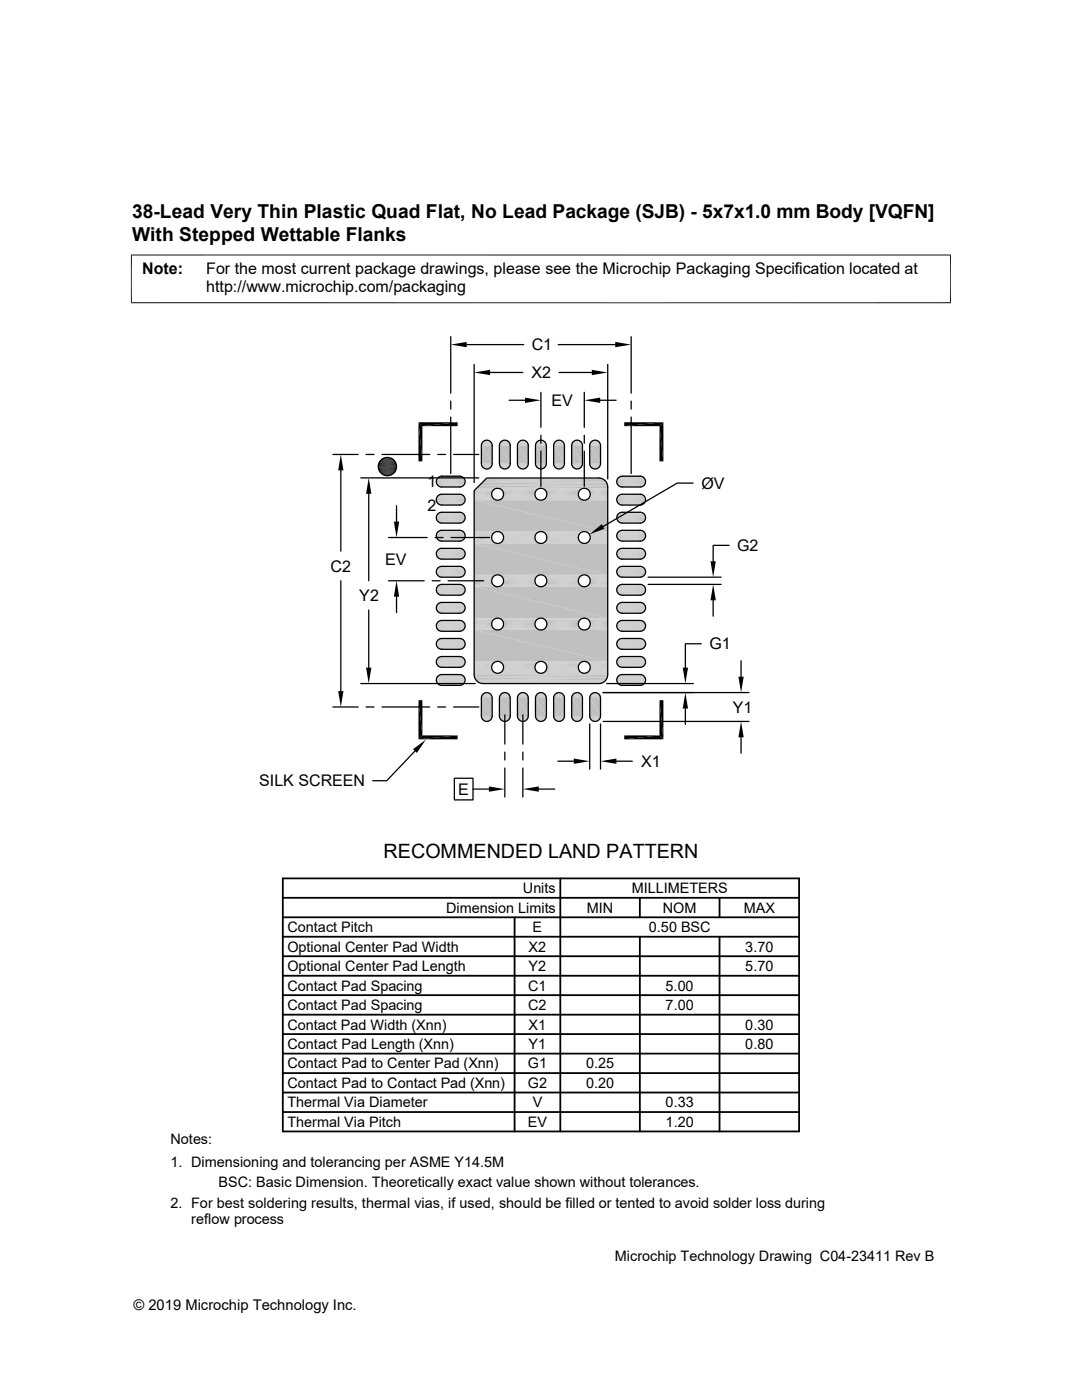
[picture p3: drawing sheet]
<svg xmlns="http://www.w3.org/2000/svg" width="216mm" height="279mm" viewBox="0 0 216 279" stroke-linecap="round" stroke-linejoin="round" font-family="sans-serif">
<g fill="#c0c0c0">
<path d="M118.4 87.9h.6z"/>
<path d="M118.6 87.8l.4 .1z"/>
<path d="M114.9 87.9h.5z"/>
<path d="M115 87.8l.4 .1z"/>
<path d="M111.3 87.9h.5z"/>
<path d="M111.4 87.8l.4 .1z"/>
<path d="M107.7 87.9h.5z"/>
<path d="M107.8 87.8l.4 .1z"/>
<path d="M104 87.9h.6z"/>
<path d="M104.2 87.8l.4 .1z"/>
<path d="M100.4 87.9h.6z"/>
<path d="M100.6 87.8l.4 .1z"/>
<path d="M96.8 87.9h.6z"/>
<path d="M97 87.8l.4 .1z"/>
<path d="M118.3 87.9h.9z"/>
<path d="M118.4 87.9h.8z"/>
<path d="M114.7 87.9h.9z"/>
<path d="M114.9 87.9h.7z"/>
<path d="M111.1 87.9h.9z"/>
<path d="M111.3 87.9h.7z"/>
<path d="M107.5 87.9h.9z"/>
<path d="M107.7 87.9h.7z"/>
<path d="M103.9 87.9h.9z"/>
<path d="M104 87.9h.8z"/>
<path d="M100.2 87.9h1z"/>
<path d="M100.4 87.9h.8z"/>
<path d="M96.6 87.9h1z"/>
<path d="M96.8 87.9h.8z"/>
<path d="M118.1 88.1l.2-.2 1.1 .2z"/>
<path d="M118.3 87.9l1.1 .2z"/>
<path d="M114.5 88.1l.2-.2 1.1 .2z"/>
<path d="M114.7 87.9l1.1 .2z"/>
<path d="M110.9 88.1l.2-.2 1.1 .2z"/>
<path d="M111.1 87.9l1.1 .2z"/>
<path d="M107.3 88.1l.2-.2 1.1 .2z"/>
<path d="M107.5 87.9l1.1 .2z"/>
<path d="M103.7 88.1l.2-.2 1.1 .2z"/>
<path d="M103.9 87.9l1.1 .2z"/>
<path d="M100.1 88.1l.1-.2 1.2 .2z"/>
<path d="M100.2 87.9l1.2 .2z"/>
<path d="M96.5 88.1l.1-.2 1.2 .2z"/>
<path d="M96.6 87.9l1.2 .2z"/>
<path d="M117.9 88.2l.2-.1 1.4 .1z"/>
<path d="M118.1 88.1h1.3l.1 .1z"/>
<path d="M114.3 88.2l.2-.1 1.5 .1z"/>
<path d="M114.5 88.1h1.3l.2 .1z"/>
<path d="M110.7 88.2l.2-.1 1.4 .1z"/>
<path d="M110.9 88.1h1.3l.1 .1z"/>
<path d="M107.1 88.2l.2-.1 1.4 .1z"/>
<path d="M107.3 88.1h1.3l.1 .1z"/>
<path d="M103.5 88.2l.2-.1 1.4 .1z"/>
<path d="M103.7 88.1h1.3l.1 .1z"/>
<path d="M99.9 88.2l.2-.1 1.4 .1z"/>
<path d="M100.1 88.1h1.3l.1 .1z"/>
<path d="M96.3 88.2l.2-.1 1.4 .1z"/>
<path d="M96.5 88.1h1.3l.1 .1z"/>
<path d="M117.9 88.2l1.8 .1h-1.9z"/>
<path d="M117.9 88.2h1.6l.2 .1z"/>
<path d="M114.3 88.2l1.8 .1h-1.9z"/>
<path d="M114.3 88.2h1.7l.1 .1z"/>
<path d="M110.7 88.2l1.8 .1h-1.9z"/>
<path d="M110.7 88.2h1.6l.2 .1z"/>
<path d="M107.1 88.2l1.8 .1h-1.9z"/>
<path d="M107.1 88.2h1.6l.2 .1z"/>
<path d="M103.5 88.2l1.8 .1h-1.9z"/>
<path d="M103.5 88.2h1.6l.2 .1z"/>
<path d="M99.9 88.2l1.8 .1h-1.9z"/>
<path d="M99.9 88.2h1.6l.2 .1z"/>
<path d="M96.3 88.2l1.7 .1h-1.8z"/>
<path d="M96.3 88.2h1.6l.1 .1z"/>
</g>
<path d="M117.7 88.4h2.1" fill="none" stroke="#c0c0c0" stroke-width=".2"/>
<path d="M117.8 88.3h1.9l.1 .2z" fill="#c0c0c0"/>
<path d="M114.1 88.4h2" fill="none" stroke="#c0c0c0" stroke-width=".2"/>
<path d="M114.2 88.3h1.9v.2z" fill="#c0c0c0"/>
<path d="M110.5 88.4h2" fill="none" stroke="#c0c0c0" stroke-width=".2"/>
<path d="M110.6 88.3h1.9v.2z" fill="#c0c0c0"/>
<path d="M106.9 88.4h2" fill="none" stroke="#c0c0c0" stroke-width=".2"/>
<path d="M107 88.3h1.9v.2z" fill="#c0c0c0"/>
<path d="M103.3 88.4h2" fill="none" stroke="#c0c0c0" stroke-width=".2"/>
<path d="M103.4 88.3h1.9v.2z" fill="#c0c0c0"/>
<path d="M99.7 88.4h2" fill="none" stroke="#c0c0c0" stroke-width=".2"/>
<path d="M99.8 88.3h1.9v.2z" fill="#c0c0c0"/>
<path d="M96.1 88.4h2" fill="none" stroke="#c0c0c0" stroke-width=".2"/>
<path d="M96.2 88.3h1.8l.1 .2z" fill="#c0c0c0"/>
<path d="M96.1 88.6h2.1M99.7 88.6h2.1M103.3 88.6h2.1M106.9 88.6h2.1M110.5 88.6h2.1M114.1 88.6h2.1M117.7 88.6h2.1" fill="none" stroke="#c0c0c0" stroke-width=".2"/>
<path d="M96.1 88.8h2.1M99.7 88.8h2.1M103.3 88.8h2.1M106.8 88.8h2.2M110.5 88.8h2.1M114.1 88.8h2.1M117.7 88.8h2.1" fill="none" stroke="#c0c0c0" stroke-width=".21"/>
<g fill="#c0c0c0">
<path d="M117.7 88.9l2.1 3.6h-2.1z"/>
<path d="M117.7 88.9h2.1v3.6z"/>
<path d="M114.1 88.9l2.1 3.6h-2.1z"/>
<path d="M114.1 88.9h2.1v3.6z"/>
<path d="M110.5 88.9l2.1 3.6h-2.1z"/>
<path d="M110.5 88.9h2.1v3.6z"/>
<path d="M106.8 88.9l2.2 3.6h-2.2z"/>
<path d="M106.8 88.9h2.2v3.6z"/>
<path d="M103.3 88.9l2.1 3.6h-2.1z"/>
<path d="M103.3 88.9h2.1v3.6z"/>
<path d="M99.7 88.9l2.1 3.6h-2.1z"/>
<path d="M99.7 88.9h2.1v3.6z"/>
<path d="M96.1 88.9l2.1 3.6h-2.1z"/>
<path d="M96.1 88.9h2.1v3.6z"/>
</g>
<g fill="none" stroke="#c0c0c0" stroke-width=".2">
<path d="M96.1 92.6h2.1M96.1 92.8h2.1M99.7 92.6h2.1M99.7 92.8h2.1M103.3 92.6h2.1M103.3 92.8h2.1M106.8 92.6h2.2M106.9 92.8h2.1M110.5 92.6h2.1M110.5 92.8h2.1M114.1 92.6h2.1M114.1 92.8h2.1"/>
<path d="M117.7 92.6h2.1M117.7 92.8h2.1"/>
</g>
<path d="M117.7 92.9l2 .2h-1.9z" fill="#c0c0c0"/>
<path d="M117.7 93h2.1" fill="none" stroke="#c0c0c0" stroke-width=".2"/>
<path d="M114.1 92.9l2 .2h-1.9z" fill="#c0c0c0"/>
<path d="M114.1 93h2" fill="none" stroke="#c0c0c0" stroke-width=".2"/>
<path d="M110.5 92.9l2 .2h-1.9z" fill="#c0c0c0"/>
<path d="M110.5 93h2" fill="none" stroke="#c0c0c0" stroke-width=".2"/>
<path d="M106.9 92.9l2 .2h-1.9z" fill="#c0c0c0"/>
<path d="M106.9 93h2" fill="none" stroke="#c0c0c0" stroke-width=".2"/>
<path d="M103.3 92.9l2 .2h-1.9z" fill="#c0c0c0"/>
<path d="M103.3 93h2" fill="none" stroke="#c0c0c0" stroke-width=".2"/>
<path d="M99.7 92.9l2 .2h-1.9z" fill="#c0c0c0"/>
<path d="M99.7 93h2" fill="none" stroke="#c0c0c0" stroke-width=".2"/>
<path d="M96.1 92.9l1.9 .2h-1.8z" fill="#c0c0c0"/>
<path d="M96.1 93h2" fill="none" stroke="#c0c0c0" stroke-width=".2"/>
<g fill="#c0c0c0">
<path d="M117.8 93.1l1.7 .1h-1.6z"/>
<path d="M117.8 93.1h1.9l-.2 .1z"/>
<path d="M114.2 93.1l1.8 .1h-1.7z"/>
<path d="M114.2 93.1h1.9l-.1 .1z"/>
<path d="M110.6 93.1l1.7 .1h-1.6z"/>
<path d="M110.6 93.1h1.9l-.2 .1z"/>
<path d="M107 93.1l1.7 .1h-1.6z"/>
<path d="M107 93.1h1.9l-.2 .1z"/>
<path d="M103.4 93.1l1.7 .1h-1.6z"/>
<path d="M103.4 93.1h1.9l-.2 .1z"/>
<path d="M99.8 93.1l1.7 .1h-1.6z"/>
<path d="M99.8 93.1h1.9l-.2 .1z"/>
<path d="M96.2 93.1l1.7 .1h-1.6z"/>
<path d="M96.2 93.1h1.8l-.1 .1z"/>
<path d="M117.9 93.2l1.5 .2h-1.3z"/>
<path d="M117.9 93.2h1.6l-.1 .2z"/>
<path d="M114.3 93.2l1.5 .2h-1.3z"/>
<path d="M114.3 93.2h1.7l-.2 .2z"/>
<path d="M110.7 93.2l1.5 .2h-1.3z"/>
<path d="M110.7 93.2h1.6l-.1 .2z"/>
<path d="M107.1 93.2l1.5 .2h-1.3z"/>
<path d="M107.1 93.2h1.6l-.1 .2z"/>
<path d="M103.5 93.2l1.5 .2h-1.3z"/>
<path d="M103.5 93.2h1.6l-.1 .2z"/>
<path d="M99.9 93.2l1.5 .2h-1.3z"/>
<path d="M99.9 93.2h1.6l-.1 .2z"/>
<path d="M96.3 93.2l1.5 .2h-1.3z"/>
<path d="M96.3 93.2h1.6l-.1 .2z"/>
<path d="M118.1 93.4l1.1 .1z"/>
<path d="M118.1 93.4h1.3l-.2 .1z"/>
<path d="M114.5 93.4l1.1 .1z"/>
<path d="M114.5 93.4h1.3l-.2 .1z"/>
<path d="M110.9 93.4l1.1 .1z"/>
<path d="M110.9 93.4h1.3l-.2 .1z"/>
<path d="M107.3 93.4l1.1 .1z"/>
<path d="M107.3 93.4h1.3l-.2 .1z"/>
<path d="M103.7 93.4l1.1 .1z"/>
<path d="M103.7 93.4h1.3l-.2 .1z"/>
<path d="M100.1 93.4l1.1 .1z"/>
<path d="M100.1 93.4h1.3l-.2 .1z"/>
<path d="M96.5 93.4l1.1 .1z"/>
<path d="M96.5 93.4h1.3l-.2 .1z"/>
<path d="M118.3 93.5l.7 .1z"/>
<path d="M118.3 93.5h.9z"/>
<path d="M114.7 93.5l.7 .1z"/>
<path d="M114.7 93.5h.9z"/>
<path d="M111.1 93.5l.7 .1z"/>
<path d="M111.1 93.5h.9z"/>
<path d="M107.5 93.5l.7 .1z"/>
<path d="M107.5 93.5h.9z"/>
<path d="M103.9 93.5l.7 .1z"/>
<path d="M103.9 93.5h.9z"/>
<path d="M100.2 93.5l.8 .1z"/>
<path d="M100.2 93.5h1z"/>
<path d="M96.6 93.5l.8 .1z"/>
<path d="M96.6 93.5h1z"/>
<path d="M118.4 93.6h.5z"/>
<path d="M118.4 93.6h.6z"/>
<path d="M114.9 93.6h.4z"/>
<path d="M114.9 93.6h.5z"/>
<path d="M111.3 93.6h.3z"/>
<path d="M111.3 93.6h.5z"/>
<path d="M107.7 93.6h.3z"/>
<path d="M107.7 93.6h.5z"/>
<path d="M104 93.6h.4z"/>
<path d="M104 93.6h.6z"/>
<path d="M100.4 93.6h.4z"/>
<path d="M100.4 93.6h.6z"/>
<path d="M96.8 93.6h.4z"/>
<path d="M96.8 93.6h.6z"/>
</g>
<g fill="none" stroke="#c0c0c0" stroke-width=".2">
<path d="M87.1 95.9h5.7M87.1 99.5h5.7M87.1 96.1h5.7M87.1 99.7h5.7M87.1 96.5h5.7M87.1 95.7h5.7M87.1 99.3h5.7M87.2 96.7h5.5M87.2 95.5h5.5M87.2 99.1h5.5M87.3 96.8h5.3M87.3 95.4h5.3"/>
<path d="M87.3 99h5.3M87.4 95.3h5.1M87.4 98.8h5.1M87.4 97h5.1M87.6 95.1h4.7M87.6 98.7h4.7M87.6 97.1h4.7M87.7 97.1h4.4M87.7 95.1h4.4M87.7 98.7h4.4M87.9 95h4M87.9 97.2h4"/>
<path d="M123.1 95.9h5.7M123.1 99.5h5.7M123.1 96.1h5.7M123.1 99.7h5.7M123.1 96.5h5.7M123.1 95.7h5.7M123.1 99.3h5.7M123.2 95.5h5.5M123.2 99.1h5.5M123.2 96.7h5.5M123.3 95.4h5.3M123.3 99h5.3"/>
<path d="M123.3 96.8h5.3M123.4 97h5.1M123.4 95.3h5.1M123.4 98.8h5.1M123.6 97.1h4.7M123.6 95.1h4.7M123.6 98.7h4.7M123.8 95.1h4.3M123.8 98.7h4.3M123.8 97.1h4.3M124 97.2h4M124 95h4"/>
<path d="M87.1 103.1h5.7M87.1 106.7h5.7M87.1 110.3h5.7M87.1 113.9h5.7M87.1 117.5h5.7M87.1 103.3h5.7M87.1 107.1h5.7M87.1 110.7h5.7M87.1 114.3h5.7M87.1 117.9h5.7M87.1 100.1h5.7M87.1 103.7h5.7"/>
<path d="M87.1 107.3h5.7M87.1 110.9h5.7M87.1 114.5h5.7M87.1 118.1h5.7M87.1 102.9h5.7M87.1 106.5h5.7M87.1 110.1h5.7M87.1 113.7h5.7M87.1 117.3h5.7M87.2 100.3h5.5M87.2 103.9h5.5M87.2 107.5h5.5"/>
<path d="M87.2 111.1h5.5M87.2 114.7h5.5M87.2 118.3h5.5M87.2 102.7h5.5M87.2 106.3h5.5M87.2 109.9h5.5M87.2 113.5h5.5M87.2 117.1h5.5M87.3 100.4h5.3M87.3 104h5.3M87.3 107.6h5.3M87.3 111.2h5.3"/>
<path d="M87.3 114.8h5.3M87.3 118.4h5.3M87.3 102.6h5.3M87.3 106.2h5.3M87.3 109.8h5.3M87.3 113.4h5.3M87.3 117h5.3M87.4 102.4h5.1M87.4 106h5.1M87.4 109.7h5.1M87.4 113.3h5.1M87.4 116.9h5.1"/>
<path d="M87.4 100.6h5.1M87.4 104.2h5.1M87.4 107.8h5.1M87.4 111.4h5.1M87.4 115h5.1M87.4 118.6h5.1M87.6 102.3h4.7M87.6 105.9h4.7M87.6 109.5h4.7M87.6 113.1h4.7M87.6 116.7h4.7M87.6 100.7h4.7"/>
<path d="M87.6 104.3h4.7M87.6 107.9h4.7M87.6 111.5h4.7M87.6 115.1h4.7M87.6 118.7h4.7M87.7 100.7h4.4M87.7 104.3h4.4M87.7 107.9h4.4M87.7 111.5h4.4M87.7 115.1h4.4M87.7 118.7h4.4M87.7 102.3h4.4"/>
<path d="M87.7 105.9h4.4M87.7 109.5h4.4M87.7 113.1h4.4M87.7 116.7h4.4M87.9 109.4h4M87.9 113h4M87.9 116.6h4M87.9 104.4h4M87.9 108h4M87.9 111.6h4M87.9 115.2h4M87.9 118.8h4"/>
<path d="M123.1 103.1h5.7M123.1 106.7h5.7M123.1 110.3h5.7M123.1 113.9h5.7M123.1 117.5h5.7M123.1 103.3h5.7M123.1 107.1h5.7M123.1 110.7h5.7M123.1 114.3h5.7M123.1 117.9h5.7M123.1 100.1h5.7M123.1 103.7h5.7"/>
<path d="M123.1 107.3h5.7M123.1 110.9h5.7M123.1 114.5h5.7M123.1 118.1h5.7M123.1 102.9h5.7M123.1 106.5h5.7M123.1 110.1h5.7M123.1 113.7h5.7M123.1 117.3h5.7M123.2 102.7h5.5M123.2 106.3h5.5M123.2 109.9h5.5"/>
<path d="M123.2 113.5h5.5M123.2 117.1h5.5M123.2 100.3h5.5M123.2 103.9h5.5M123.2 107.5h5.5M123.2 111.1h5.5M123.2 114.7h5.5M123.2 118.3h5.5M123.3 102.6h5.3M123.3 106.2h5.3M123.3 109.8h5.3M123.3 113.4h5.3"/>
<path d="M123.3 117h5.3M123.3 100.4h5.3M123.3 104h5.3M123.3 107.6h5.3M123.3 111.2h5.3M123.3 114.8h5.3M123.3 118.4h5.3M123.4 100.6h5.1M123.4 104.2h5.1M123.4 107.8h5.1M123.4 111.4h5.1M123.4 115h5.1"/>
<path d="M123.4 118.6h5.1M123.4 102.4h5.1M123.4 106h5.1M123.4 109.7h5.1M123.4 113.3h5.1M123.4 116.9h5.1M123.6 100.7h4.7M123.6 104.3h4.7M123.6 107.9h4.7M123.6 111.5h4.7M123.6 115.1h4.7M123.6 118.7h4.7"/>
<path d="M123.6 102.3h4.7M123.6 105.9h4.7M123.6 109.5h4.7M123.6 113.1h4.7M123.6 116.7h4.7M123.8 102.3h4.3M123.8 105.9h4.3M123.8 109.5h4.3M123.8 113.1h4.3M123.8 116.7h4.3M123.8 100.7h4.3M123.8 104.3h4.3"/>
<path d="M123.8 107.9h4.3M123.8 111.5h4.3M123.8 115.1h4.3M123.8 118.7h4.3M124 104.4h4M124 108h4M124 111.6h4M124 115.2h4M124 118.8h4M124 109.4h4M124 113h4M124 116.6h4"/>
<path d="M87.1 121.1h5.7M87.1 124.7h5.7M87.1 121.5h5.7M87.1 125.1h5.7M87.1 128.5h5.7M87.1 128.7h5.7M87.1 132.1h5.7M87.1 132.3h5.7M87.1 135.7h5.7M87.1 135.9h5.7M87.1 121.7h5.7M87.1 125.3h5.7"/>
<path d="M87.1 128.9h5.7M87.1 132.5h5.7M87.1 136.1h5.7M87.1 120.9h5.7M87.1 124.5h5.7M87.1 128.1h5.7M87.1 131.7h5.7M87.1 135.3h5.7M87.2 121.9h5.5M87.2 125.5h5.5M87.2 129.1h5.5M87.2 132.7h5.5"/>
<path d="M87.2 136.3h5.5M87.2 120.7h5.5M87.2 124.3h5.5M87.2 127.9h5.5M87.2 131.6h5.5M87.2 135.1h5.5M87.3 122h5.3M87.3 125.6h5.3M87.3 129.2h5.3M87.3 132.8h5.3M87.3 136.4h5.3M87.3 120.6h5.3"/>
<path d="M87.3 124.2h5.3M87.3 127.8h5.3M87.3 131.4h5.3M87.3 135h5.3M87.4 120.4h5.1M87.4 124h5.1M87.4 127.7h5.1M87.4 131.3h5.1M87.4 134.9h5.1M87.4 122.2h5.1M87.4 125.8h5.1M87.4 129.4h5.1"/>
<path d="M87.4 133h5.1M87.4 136.6h5.1M87.6 120.4h4.7M87.6 124h4.7M87.6 127.6h4.7M87.6 131.1h4.7M87.6 134.7h4.7M87.6 122.3h4.7M87.6 125.9h4.7M87.6 129.5h4.7M87.6 133.1h4.7M87.6 136.7h4.7"/>
<path d="M87.7 122.3h4.4M87.7 125.9h4.4M87.7 129.5h4.4M87.7 133.1h4.4M87.7 136.7h4.4M87.7 120.3h4.4M87.7 123.9h4.4M87.7 127.5h4.4M87.7 131.1h4.4M87.7 134.7h4.4M87.9 120.2h4M87.9 123.8h4"/>
<path d="M87.9 131h4M87.9 134.6h4M87.9 133.2h4M87.9 136.8h4M123.1 121.1h5.7M123.1 124.7h5.7M123.1 121.5h5.7M123.1 125.1h5.7M123.1 128.5h5.7M123.1 128.7h5.7M123.1 132.1h5.7M123.1 132.3h5.7"/>
<path d="M123.1 135.7h5.7M123.1 135.9h5.7M123.1 121.7h5.7M123.1 125.3h5.7M123.1 128.9h5.7M123.1 132.5h5.7M123.1 136.1h5.7M123.1 120.9h5.7M123.1 124.5h5.7M123.1 128.1h5.7M123.1 131.7h5.7M123.1 135.3h5.7"/>
<path d="M123.2 120.7h5.5M123.2 124.3h5.5M123.2 127.9h5.5M123.2 131.6h5.5M123.2 135.1h5.5M123.2 121.9h5.5M123.2 125.5h5.5M123.2 129.1h5.5M123.2 132.7h5.5M123.2 136.3h5.5M123.3 120.6h5.3M123.3 124.2h5.3"/>
<path d="M123.3 127.8h5.3M123.3 131.4h5.3M123.3 135h5.3M123.3 122h5.3M123.3 125.6h5.3M123.3 129.2h5.3M123.3 132.8h5.3M123.3 136.4h5.3M123.4 122.2h5.1M123.4 125.8h5.1M123.4 129.4h5.1M123.4 133h5.1"/>
<path d="M123.4 136.6h5.1M123.4 120.4h5.1M123.4 124h5.1M123.4 127.7h5.1M123.4 131.3h5.1M123.4 134.9h5.1M123.6 122.3h4.7M123.6 125.9h4.7M123.6 129.5h4.7M123.6 133.1h4.7M123.6 136.7h4.7M123.6 120.4h4.7"/>
<path d="M123.6 124h4.7M123.6 127.6h4.7M123.6 131.1h4.7M123.6 134.7h4.7M123.8 120.3h4.3M123.8 123.9h4.3M123.8 127.5h4.3M123.8 131.1h4.3M123.8 134.7h4.3M123.8 122.3h4.3M123.8 125.9h4.3M123.8 129.5h4.3"/>
<path d="M123.8 133.1h4.3M123.8 136.7h4.3M124 133.2h4M124 136.8h4M124 120.2h4M124 123.8h4M124 131h4M124 134.6h4"/>
</g>
<g fill="none" stroke="#c0c0c0" stroke-width=".21">
<path d="M87.1 96.3h5.7M87.1 99.9h5.7M123.1 96.3h5.7M123.1 99.9h5.7M87.1 103.5h5.7M87.1 106.9h5.7M87.1 110.5h5.7M87.1 114.1h5.7M87.1 117.7h5.7M123.1 103.5h5.7M123.1 106.9h5.7M123.1 110.5h5.7"/>
<path d="M123.1 114.1h5.7M123.1 117.7h5.7M87.1 128.3h5.7M87.1 131.9h5.7M87.1 135.5h5.7M87.1 121.3h5.7M87.1 124.9h5.7M123.1 128.3h5.7M123.1 131.9h5.7M123.1 135.5h5.7M123.1 121.3h5.7M123.1 124.9h5.7"/>
</g>
<g fill="#c0c0c0">
<path d="M118.4 138.3h.6z"/>
<path d="M118.6 138.2l.4 .1z"/>
<path d="M114.9 138.3h.5z"/>
<path d="M115 138.2l.4 .1z"/>
<path d="M111.3 138.3h.5z"/>
<path d="M111.4 138.2l.4 .1z"/>
<path d="M107.7 138.3h.5z"/>
<path d="M107.8 138.2l.4 .1z"/>
<path d="M104 138.3h.6z"/>
<path d="M104.2 138.2l.4 .1z"/>
<path d="M100.4 138.3h.6z"/>
<path d="M100.6 138.2l.4 .1z"/>
<path d="M96.8 138.3h.6z"/>
<path d="M97 138.2l.4 .1z"/>
<path d="M118.3 138.3h.9z"/>
<path d="M118.4 138.3h.8z"/>
<path d="M114.7 138.3h.9z"/>
<path d="M114.9 138.3h.7z"/>
<path d="M111.1 138.3h.9z"/>
<path d="M111.3 138.3h.7z"/>
<path d="M107.5 138.3h.9z"/>
<path d="M107.7 138.3h.7z"/>
<path d="M103.9 138.3h.9z"/>
<path d="M104 138.3h.8z"/>
<path d="M100.2 138.3h1z"/>
<path d="M100.4 138.3h.8z"/>
<path d="M96.6 138.3h1z"/>
<path d="M96.8 138.3h.8z"/>
<path d="M118.1 138.5l.2-.2 1.1 .2z"/>
<path d="M118.3 138.3l1.1 .2z"/>
<path d="M114.5 138.5l.2-.2 1.1 .2z"/>
<path d="M114.7 138.3l1.1 .2z"/>
<path d="M110.9 138.5l.2-.2 1.1 .2z"/>
<path d="M111.1 138.3l1.1 .2z"/>
<path d="M107.3 138.5l.2-.2 1.1 .2z"/>
<path d="M107.5 138.3l1.1 .2z"/>
<path d="M103.7 138.5l.2-.2 1.1 .2z"/>
<path d="M103.9 138.3l1.1 .2z"/>
<path d="M100.1 138.5l.1-.2 1.2 .2z"/>
<path d="M100.2 138.3l1.2 .2z"/>
<path d="M96.5 138.5l.1-.2 1.2 .2z"/>
<path d="M96.6 138.3l1.2 .2z"/>
<path d="M117.9 138.6l.2-.1 1.4 .1z"/>
<path d="M118.1 138.5h1.3l.1 .1z"/>
<path d="M114.3 138.6l.2-.1 1.5 .1z"/>
<path d="M114.5 138.5h1.3l.2 .1z"/>
<path d="M110.7 138.6l.2-.1 1.4 .1z"/>
<path d="M110.9 138.5h1.3l.1 .1z"/>
<path d="M107.1 138.6l.2-.1 1.4 .1z"/>
<path d="M107.3 138.5h1.3l.1 .1z"/>
<path d="M103.5 138.6l.2-.1 1.4 .1z"/>
<path d="M103.7 138.5h1.3l.1 .1z"/>
<path d="M99.9 138.6l.2-.1 1.4 .1z"/>
<path d="M100.1 138.5h1.3l.1 .1z"/>
<path d="M96.3 138.6l.2-.1 1.4 .1z"/>
<path d="M96.5 138.5h1.3l.1 .1z"/>
<path d="M117.9 138.6l1.8 .1h-1.9z"/>
<path d="M117.9 138.6h1.6l.2 .1z"/>
<path d="M114.3 138.6l1.8 .1h-1.9z"/>
<path d="M114.3 138.6h1.7l.1 .1z"/>
<path d="M110.7 138.6l1.8 .1h-1.9z"/>
<path d="M110.7 138.6h1.6l.2 .1z"/>
<path d="M107.1 138.6l1.8 .1h-1.9z"/>
<path d="M107.1 138.6h1.6l.2 .1z"/>
<path d="M103.5 138.6l1.8 .1h-1.9z"/>
<path d="M103.5 138.6h1.6l.2 .1z"/>
<path d="M99.9 138.6l1.8 .1h-1.9z"/>
<path d="M99.9 138.6h1.6l.2 .1z"/>
<path d="M96.3 138.6l1.7 .1h-1.8z"/>
<path d="M96.3 138.6h1.6l.1 .1z"/>
</g>
<path d="M117.7 138.8h2.1" fill="none" stroke="#c0c0c0" stroke-width=".2"/>
<path d="M117.8 138.7h1.9l.1 .2z" fill="#c0c0c0"/>
<path d="M114.1 138.8h2" fill="none" stroke="#c0c0c0" stroke-width=".2"/>
<path d="M114.2 138.7h1.9v.2z" fill="#c0c0c0"/>
<path d="M110.5 138.8h2" fill="none" stroke="#c0c0c0" stroke-width=".2"/>
<path d="M110.6 138.7h1.9v.2z" fill="#c0c0c0"/>
<path d="M106.9 138.8h2" fill="none" stroke="#c0c0c0" stroke-width=".2"/>
<path d="M107 138.7h1.9v.2z" fill="#c0c0c0"/>
<path d="M103.3 138.8h2" fill="none" stroke="#c0c0c0" stroke-width=".2"/>
<path d="M103.4 138.7h1.9v.2z" fill="#c0c0c0"/>
<path d="M99.7 138.8h2" fill="none" stroke="#c0c0c0" stroke-width=".2"/>
<path d="M99.8 138.7h1.9v.2z" fill="#c0c0c0"/>
<path d="M96.1 138.8h2" fill="none" stroke="#c0c0c0" stroke-width=".2"/>
<path d="M96.2 138.7h1.8l.1 .2z" fill="#c0c0c0"/>
<g fill="none" stroke="#c0c0c0" stroke-width=".2">
<path d="M96.1 139.2h2.1M96.1 139h2.1M99.7 139.2h2.1M99.7 139h2.1M103.3 139.2h2.1M103.3 139h2.1M106.8 139.2h2.2M106.9 139h2.1M110.5 139h2.1M110.5 139.2h2.1M114.1 139.2h2.1M114.1 139h2.1"/>
<path d="M117.7 139.2h2.1M117.7 139h2.1"/>
</g>
<g fill="#c0c0c0">
<path d="M117.7 139.3l2.1 3.6h-2.1z"/>
<path d="M117.7 139.3h2.1v3.6z"/>
<path d="M114.1 139.3l2.1 3.6h-2.1z"/>
<path d="M114.1 139.3h2.1v3.6z"/>
<path d="M110.5 139.3l2.1 3.6h-2.1z"/>
<path d="M110.5 139.3h2.1v3.6z"/>
<path d="M106.8 139.3l2.2 3.6h-2.2z"/>
<path d="M106.8 139.3h2.2v3.6z"/>
<path d="M103.3 139.3l2.1 3.6h-2.1z"/>
<path d="M103.3 139.3h2.1v3.6z"/>
<path d="M99.7 139.3l2.1 3.6h-2.1z"/>
<path d="M99.7 139.3h2.1v3.6z"/>
<path d="M96.1 139.3l2.1 3.6h-2.1z"/>
<path d="M96.1 139.3h2.1v3.6z"/>
</g>
<path d="M96.1 143h2.1M99.7 143h2.1M103.3 143h2.1M106.8 143h2.2M110.5 143h2.1M114.1 143h2.1M117.7 143h2.1" fill="none" stroke="#c0c0c0" stroke-width=".21"/>
<path d="M96.1 143.2h2.1M99.7 143.2h2.1M103.3 143.2h2.1M106.9 143.2h2.1M110.5 143.2h2.1M114.1 143.2h2.1M117.7 143.2h2.1" fill="none" stroke="#c0c0c0" stroke-width=".2"/>
<path d="M117.7 143.3l2 .2h-1.9z" fill="#c0c0c0"/>
<path d="M117.7 143.4h2.1" fill="none" stroke="#c0c0c0" stroke-width=".2"/>
<path d="M114.1 143.3l2 .2h-1.9z" fill="#c0c0c0"/>
<path d="M114.1 143.4h2" fill="none" stroke="#c0c0c0" stroke-width=".2"/>
<path d="M110.5 143.3l2 .2h-1.9z" fill="#c0c0c0"/>
<path d="M110.5 143.4h2" fill="none" stroke="#c0c0c0" stroke-width=".2"/>
<path d="M106.9 143.3l2 .2h-1.9z" fill="#c0c0c0"/>
<path d="M106.9 143.4h2" fill="none" stroke="#c0c0c0" stroke-width=".2"/>
<path d="M103.3 143.3l2 .2h-1.9z" fill="#c0c0c0"/>
<path d="M103.3 143.4h2" fill="none" stroke="#c0c0c0" stroke-width=".2"/>
<path d="M99.7 143.3l2 .2h-1.9z" fill="#c0c0c0"/>
<path d="M99.7 143.4h2" fill="none" stroke="#c0c0c0" stroke-width=".2"/>
<path d="M96.1 143.3l1.9 .2h-1.8z" fill="#c0c0c0"/>
<path d="M96.1 143.4h2" fill="none" stroke="#c0c0c0" stroke-width=".2"/>
<g fill="#c0c0c0">
<path d="M117.8 143.5l1.7 .1h-1.6z"/>
<path d="M117.8 143.5h1.9l-.2 .1z"/>
<path d="M114.2 143.5l1.8 .1h-1.7z"/>
<path d="M114.2 143.5h1.9l-.1 .1z"/>
<path d="M110.6 143.5l1.7 .1h-1.6z"/>
<path d="M110.6 143.5h1.9l-.2 .1z"/>
<path d="M107 143.5l1.7 .1h-1.6z"/>
<path d="M107 143.5h1.9l-.2 .1z"/>
<path d="M103.4 143.5l1.7 .1h-1.6z"/>
<path d="M103.4 143.5h1.9l-.2 .1z"/>
<path d="M99.8 143.5l1.7 .1h-1.6z"/>
<path d="M99.8 143.5h1.9l-.2 .1z"/>
<path d="M96.2 143.5l1.7 .1h-1.6z"/>
<path d="M96.2 143.5h1.8l-.1 .1z"/>
<path d="M117.9 143.6l1.5 .2h-1.3z"/>
<path d="M117.9 143.6h1.6l-.1 .2z"/>
<path d="M114.3 143.6l1.5 .2h-1.3z"/>
<path d="M114.3 143.6h1.7l-.2 .2z"/>
<path d="M110.7 143.6l1.5 .2h-1.3z"/>
<path d="M110.7 143.6h1.6l-.1 .2z"/>
<path d="M107.1 143.6l1.5 .2h-1.3z"/>
<path d="M107.1 143.6h1.6l-.1 .2z"/>
<path d="M103.5 143.6l1.5 .2h-1.3z"/>
<path d="M103.5 143.6h1.6l-.1 .2z"/>
<path d="M99.9 143.6l1.5 .2h-1.3z"/>
<path d="M99.9 143.6h1.6l-.1 .2z"/>
<path d="M96.3 143.6l1.5 .2h-1.3z"/>
<path d="M96.3 143.6h1.6l-.1 .2z"/>
<path d="M118.1 143.8l1.1 .1z"/>
<path d="M118.1 143.8h1.3l-.2 .1z"/>
<path d="M114.5 143.8l1.1 .1z"/>
<path d="M114.5 143.8h1.3l-.2 .1z"/>
<path d="M110.9 143.8l1.1 .1z"/>
<path d="M110.9 143.8h1.3l-.2 .1z"/>
<path d="M107.3 143.8l1.1 .1z"/>
<path d="M107.3 143.8h1.3l-.2 .1z"/>
<path d="M103.7 143.8l1.1 .1z"/>
<path d="M103.7 143.8h1.3l-.2 .1z"/>
<path d="M100.1 143.8l1.1 .1z"/>
<path d="M100.1 143.8h1.3l-.2 .1z"/>
<path d="M96.5 143.8l1.1 .1z"/>
<path d="M96.5 143.8h1.3l-.2 .1z"/>
<path d="M118.3 143.9l.7 .1z"/>
<path d="M118.3 143.9h.9z"/>
<path d="M114.7 143.9l.7 .1z"/>
<path d="M114.7 143.9h.9z"/>
<path d="M111.1 143.9l.7 .1z"/>
<path d="M111.1 143.9h.9z"/>
<path d="M107.5 143.9l.7 .1z"/>
<path d="M107.5 143.9h.9z"/>
<path d="M103.9 143.9l.7 .1z"/>
<path d="M103.9 143.9h.9z"/>
<path d="M100.2 143.9l.8 .1z"/>
<path d="M100.2 143.9h1z"/>
<path d="M96.6 143.9l.8 .1z"/>
<path d="M96.6 143.9h1z"/>
<path d="M118.4 144h.5z"/>
<path d="M118.4 144h.6z"/>
<path d="M114.9 144h.4z"/>
<path d="M114.9 144h.5z"/>
<path d="M111.3 144h.3z"/>
<path d="M111.3 144h.5z"/>
<path d="M107.7 144h.3z"/>
<path d="M107.7 144h.5z"/>
<path d="M104 144h.4z"/>
<path d="M104 144h.6z"/>
<path d="M100.4 144h.4z"/>
<path d="M100.4 144h.6z"/>
<path d="M96.8 144h.4z"/>
<path d="M96.8 144h.6z"/>
</g>
<g fill="none" stroke="#c0c0c0" stroke-width=".2">
<path d="M94.6 97.9h3.8M94.6 98h3.8M94.6 98.1h3.7M94.6 99.2h3.7M94.6 99.3h3.8M94.6 99.5h4M94.6 99.6h4.2M94.6 99.7h4.4M94.6 99.8h4.6M94.7 97.8h3.9M94.8 97.6h4M95 97.5h4"/>
<path d="M95 97.5h4.2M96.7 95.7h23.9M96.9 95.6h23.5M97 95.5h23.1M97.1 95.4h22.7M99.4 99.8h8.4M99.4 97.5h8.4M99.6 97.5h8M99.6 99.7h8M99.8 97.6h7.6M99.8 99.6h7.6M100 97.8h7.2"/>
<path d="M100 99.5h7.2M100.2 99.3h6.9M100.2 97.9h6.9M100.3 99.2h6.6M100.3 98.1h6.6M108.1 97.5h8.4M108.1 99.8h8.4M108.3 97.5h8M108.3 99.7h8M108.5 97.6h7.6M108.5 99.6h7.6M108.6 99.5h7.3"/>
<path d="M108.6 97.8h7.3M108.8 97.9h6.9M108.8 99.3h6.9M108.9 99.2h6.7M108.9 98.1h6.7M116.7 97.5h4.6M116.7 99.8h4.6M116.9 97.5h4.4M116.9 99.7h4.4M117.1 99.6h4.2M117.1 97.6h4.2M117.3 97.8h4"/>
<path d="M117.3 99.5h4M117.5 99.3h3.8M117.5 97.9h3.8M117.6 98.1h3.7M117.6 99.2h3.7"/>
</g>
<g fill="none" stroke="#c0c0c0" stroke-width=".21">
<path d="M94.6 98.3h3.6M94.6 98.7h3.5M94.6 99h3.6M96.5 95.9h24.3M100.4 98.3h6.4M100.4 99h6.4M100.5 98.7h6.3M109.1 99h6.4M109.1 98.3h6.4M109.1 98.7h6.3M117.7 99h3.6M117.7 98.3h3.6"/>
<path d="M117.8 98.7h3.5"/>
</g>
<path d="M95.1 97.3h26.2M96.2 96.2h24.8" fill="none" stroke="#c0c0c0" stroke-width=".25"/>
<path d="M95.7 96.7h25.5M95.9 96.4h25.3" fill="none" stroke="#c0c0c0" stroke-width=".3"/>
<path d="M95.3 97h26" fill="none" stroke="#c0c0c0" stroke-width=".32"/>
<path d="M94.6 98.5h3.5M100.5 98.5h6.3M109.1 98.5h6.3M117.8 98.5h3.5" fill="none" stroke="#c0c0c0" stroke-width=".23"/>
<g fill="#c0c0c0">
<path d="M94.6 99.8l26.7 6.3h-26.7z"/>
<path d="M94.6 99.8h26.7v6.3z"/>
</g>
<g fill="none" stroke="#c0c0c0" stroke-width=".2">
<path d="M94.6 106.1h4.6M94.6 106.2h4.4M94.6 106.3h4.2M94.6 106.4h4M94.6 106.6h3.8M94.6 107.8h3.7M94.6 108h3.8M94.6 108.2h4M94.6 108.3h4.2M94.6 108.4h4.4M94.6 108.4h4.6M99.4 108.4h8.4"/>
<path d="M99.4 106.1h8.4M99.6 106.2h8M99.6 108.4h8M99.8 106.3h7.6M99.8 108.3h7.6M100 106.4h7.2M100 108.2h7.2M100.2 108h6.9M100.2 106.6h6.9M100.3 107.8h6.6M108.1 106.1h8.4M108.1 108.4h8.4"/>
<path d="M108.3 106.2h8M108.3 108.4h8M108.5 106.3h7.6M108.5 108.3h7.6M108.6 108.2h7.3M108.6 106.4h7.3M108.8 106.6h6.9M108.8 108h6.9M108.9 107.8h6.7M116.7 106.1h4.6M116.7 108.4h4.6M116.9 106.2h4.4"/>
<path d="M116.9 108.4h4.4M117.1 108.3h4.2M117.1 106.3h4.2M117.3 106.4h4M117.3 108.2h4M117.5 108h3.8M117.5 106.6h3.8M117.6 107.8h3.7"/>
</g>
<g fill="none" stroke="#c0c0c0" stroke-width=".21">
<path d="M94.6 106.7h3.7M94.6 107h3.6M94.6 107.2h3.5M94.6 107.4h3.5M94.6 107.6h3.6M100.3 106.7h6.6M100.4 107h6.4M100.4 107.6h6.4M100.5 107.4h6.3M100.5 107.2h6.3M108.9 106.7h6.7M109.1 107.6h6.4"/>
<path d="M109.1 107h6.4M109.1 107.4h6.3M109.1 107.2h6.3M117.6 106.7h3.7M117.7 107.6h3.6M117.7 107h3.6M117.8 107.4h3.5M117.8 107.2h3.5"/>
</g>
<g fill="#c0c0c0">
<path d="M94.6 108.5l26.7 6.2h-26.7z"/>
<path d="M94.6 108.5h26.7v6.2z"/>
</g>
<g fill="none" stroke="#c0c0c0" stroke-width=".2">
<path d="M94.6 114.7h4.6M94.6 114.8h4.4M94.6 114.9h4.2M94.6 115h4M94.6 115.2h3.8M94.6 116.6h3.8M94.6 116.8h4M94.6 116.9h4.2M94.6 117h4.4M94.6 117.1h4.6M99.4 117.1h8.4M99.4 114.7h8.4"/>
<path d="M99.6 114.8h8M99.6 117h8M99.8 114.9h7.6M99.8 116.9h7.6M100 115h7.2M100 116.8h7.2M100.2 116.6h6.9M100.2 115.2h6.9M108.1 114.7h8.4M108.1 117.1h8.4M108.3 114.8h8M108.3 117h8"/>
<path d="M108.5 114.9h7.6M108.5 116.9h7.6M108.6 116.8h7.3M108.6 115h7.3M108.8 115.2h6.9M108.8 116.6h6.9M116.7 114.7h4.6M116.7 117.1h4.6M116.9 114.8h4.4M116.9 117h4.4M117.1 116.9h4.2M117.1 114.9h4.2"/>
<path d="M117.3 115h4M117.3 116.8h4M117.5 116.6h3.8M117.5 115.2h3.8"/>
</g>
<g fill="none" stroke="#c0c0c0" stroke-width=".21">
<path d="M94.6 115.4h3.7M94.6 115.6h3.6M94.6 115.8h3.5M94.6 116h3.5M94.6 116.2h3.6M94.6 116.4h3.7M100.3 116.4h6.6M100.3 115.4h6.6M100.4 115.6h6.4M100.4 116.2h6.4M100.5 116h6.3M100.5 115.8h6.3"/>
<path d="M108.9 116.4h6.7M108.9 115.4h6.7M109.1 116.2h6.4M109.1 115.6h6.4M109.1 116h6.3M109.1 115.8h6.3M117.6 115.4h3.7M117.6 116.4h3.7M117.7 116.2h3.6M117.7 115.6h3.6M117.8 116h3.5M117.8 115.8h3.5"/>
</g>
<g fill="#c0c0c0">
<path d="M94.6 117.1l26.7 6.3h-26.7z"/>
<path d="M94.6 117.1h26.7v6.3z"/>
</g>
<g fill="none" stroke="#c0c0c0" stroke-width=".2">
<path d="M94.6 123.4h4.6M94.6 123.4h4.4M94.6 123.5h4.2M94.6 123.7h4M94.6 123.8h3.8M94.6 124h3.7M94.6 125.3h3.8M94.6 125.4h4M94.6 125.6h4.2M94.6 125.6h4.4M94.6 125.7h4.6M99.4 125.7h8.4"/>
<path d="M99.4 123.4h8.4M99.6 123.4h8M99.6 125.6h8M99.8 123.5h7.6M99.8 125.6h7.6M100 123.7h7.2M100 125.4h7.2M100.2 125.3h6.9M100.2 123.8h6.9M100.3 124h6.6M108.1 123.4h8.4M108.1 125.7h8.4"/>
<path d="M108.3 123.4h8M108.3 125.6h8M108.5 123.5h7.6M108.5 125.6h7.6M108.6 125.4h7.3M108.6 123.7h7.3M108.8 123.8h6.9M108.8 125.3h6.9M108.9 124h6.7M116.7 123.4h4.6M116.7 125.7h4.6M116.9 123.4h4.4"/>
<path d="M116.9 125.6h4.4M117.1 125.6h4.2M117.1 123.5h4.2M117.3 123.7h4M117.3 125.4h4M117.5 125.3h3.8M117.5 123.8h3.8M117.6 124h3.7"/>
</g>
<g fill="none" stroke="#c0c0c0" stroke-width=".21">
<path d="M94.6 124.2h3.6M94.6 124.4h3.5M94.6 124.7h3.5M94.6 124.9h3.6M94.6 125.1h3.7M100.3 125.1h6.6M100.4 124.2h6.4M100.4 124.9h6.4M100.5 124.7h6.3M100.5 124.4h6.3M108.9 125.1h6.7M109.1 124.9h6.4"/>
<path d="M109.1 124.2h6.4M109.1 124.7h6.3M109.1 124.4h6.3M117.6 125.1h3.7M117.7 124.9h3.6M117.7 124.2h3.6M117.8 124.7h3.5M117.8 124.4h3.5"/>
</g>
<g fill="#c0c0c0">
<path d="M94.6 125.7l26.7 6.3h-26.7z"/>
<path d="M94.6 125.7h26.7v6.3z"/>
</g>
<g fill="none" stroke="#c0c0c0" stroke-width=".2">
<path d="M94.6 132h4.6M94.6 132.1h4.4M94.6 132.2h4.2M94.6 132.3h4M94.6 132.5h3.8M94.6 132.7h3.7M94.6 133.7h3.7M94.6 133.9h3.8M94.6 134.1h4M94.6 134.2h4.2M94.6 134.3h4.4M94.6 134.3h4.6"/>
<path d="M95.2 136.1h25.4M95.5 136.2h24.9M95.8 136.4h24.3M96.1 136.4h23.7M99.4 134.3h8.4M99.4 132h8.4M99.6 132.1h8M99.6 134.3h8M99.8 132.2h7.6M99.8 134.2h7.6M100 132.3h7.2M100 134.1h7.2"/>
<path d="M100.2 133.9h6.9M100.2 132.5h6.9M100.3 133.7h6.6M100.3 132.7h6.6M108.1 132h8.4M108.1 134.3h8.4M108.3 132.1h8M108.3 134.3h8M108.5 132.2h7.6M108.5 134.2h7.6M108.6 134.1h7.3M108.6 132.3h7.3"/>
<path d="M108.8 132.5h6.9M108.8 133.9h6.9M108.9 133.7h6.7M108.9 132.7h6.7M116.7 132h4.6M116.7 134.3h4.6M116.9 132.1h4.4M116.9 134.3h4.4M117.1 134.2h4.2M117.1 132.2h4.2M117.3 132.3h4M117.3 134.1h4"/>
<path d="M117.5 133.9h3.8M117.5 132.5h3.8M117.6 132.7h3.7M117.6 133.7h3.7"/>
</g>
<g fill="none" stroke="#c0c0c0" stroke-width=".21">
<path d="M94.6 132.9h3.6M94.6 133.1h3.5M94.6 133.5h3.6M95 135.9h25.8M100.4 132.9h6.4M100.4 133.5h6.4M100.5 133.1h6.3M109.1 133.5h6.4M109.1 132.9h6.4M109.1 133.1h6.3M117.7 133.5h3.6M117.7 132.9h3.6"/>
<path d="M117.8 133.1h3.5"/>
</g>
<path d="M94.6 133.3h3.5M100.5 133.3h6.3M109.1 133.3h6.3M117.8 133.3h3.5" fill="none" stroke="#c0c0c0" stroke-width=".23"/>
<path d="M94.6 134.5h26.7M94.8 135.7h26.2" fill="none" stroke="#c0c0c0" stroke-width=".25"/>
<path d="M94.6 134.8h26.7" fill="none" stroke="#c0c0c0" stroke-width=".32"/>
<path d="M94.6 135.1h26.6M94.7 135.4h26.5" fill="none" stroke="#c0c0c0" stroke-width=".3"/>
<g fill="none" stroke="#000" stroke-width=".25">
<path d="M89.9 67.2v11.3M93.1 68.8h11.4M94.6 72.7v23.6M97.8 74.3h6.5M101.6 79.9h3.2M107.9 78.3v7M111.4 68.8h11.4M111.6 74.3h6.5M116.6 78.3v7M119.8 79.9h3.1M121.3 72.7v22.9M125.9 67.2v11.3"/>
<path d="M66.4 90.7h5.1M68 93.9v16.1M72 95.4h23.5M73 90.7h1.6M73.6 98.6v17.3M76.2 90.7h9.5M87.3 90.7h1.6M87.4 99l.7-.4h3.6a1.08 1.08 0 0 1 1.1 1.1 1.08 1.08 0 0 1-1.1 1.1h-3.6a1.08 1.08 0 0 1-1-.7 1.08 1.08 0 0 1 .3-1.1zM87.4 95.4l.7-.4h3.6a1.08 1.08 0 0 1 1.1 1.1 1.08 1.08 0 0 1-1.1 1.1h-3.6a1.08 1.08 0 0 1-1-.7 1.08 1.08 0 0 1 .3-1.1zM89.9 80.1v1.5M89.9 83.2v11.3M90.5 90.7h5"/>
<path d="M94.6 97.9l2.5-2.5h22.4a1.81 1.81 0 0 1 1.8 1.8v37.4a1.81 1.81 0 0 1-1.8 1.8h-23.1a1.81 1.81 0 0 1-1.8-1.8zM96.4 88.2a1.08 1.08 0 0 1 1.1-.3 1.08 1.08 0 0 1 .7 1v3.6a1.08 1.08 0 0 1-1.1 1.1 1.08 1.08 0 0 1-1-1.1v-3.6zM100 88.2a1.08 1.08 0 0 1 1.1-.3 1.08 1.08 0 0 1 .7 1v3.6a1.08 1.08 0 0 1-1.1 1.1 1.08 1.08 0 0 1-1-1.1v-3.6zM103.6 88.2a1.08 1.08 0 0 1 1.1-.3 1.08 1.08 0 0 1 .7 1v3.6a1.08 1.08 0 0 1-1.1 1.1 1.08 1.08 0 0 1-1-1.1v-3.6zM107.9 86.9v1.6M107.9 90v7M109 88.9a1.08 1.08 0 0 0-1.1-1.1 1.08 1.08 0 0 0-1.1 1.1v3.6a1.08 1.08 0 0 0 1.1 1.1 1.08 1.08 0 0 0 1.1-1.1M109 88.9v3.6M110.8 88.2a1.08 1.08 0 0 1 1.2-.3 1.08 1.08 0 0 1 .6 1v3.6a1.08 1.08 0 0 1-1.1 1.1 1.08 1.08 0 0 1-1-1.1v-3.6zM114.4 88.2a1.08 1.08 0 0 1 1.2-.3 1.08 1.08 0 0 1 .6 1v3.6a1.08 1.08 0 0 1-1.1 1.1 1.08 1.08 0 0 1-1-1.1v-3.6zM116.6 86.9v1.6M116.6 90v7"/>
<path d="M118 88.2a1.08 1.08 0 0 1 1.2-.3 1.08 1.08 0 0 1 .6 1v3.6a1.08 1.08 0 0 1-1.1 1.1 1.08 1.08 0 0 1-1-1.1v-3.6zM123.4 99l.7-.4h3.6a1.08 1.08 0 0 1 1.1 1.1 1.08 1.08 0 0 1-1.1 1.1h-3.6a1.08 1.08 0 0 1-1-.7 1.08 1.08 0 0 1 .3-1.1zM123.4 95.4l.7-.4h3.6a1.08 1.08 0 0 1 1.1 1.1 1.08 1.08 0 0 1-1.1 1.1h-3.6a1.08 1.08 0 0 1-1-.7 1.08 1.08 0 0 1 .3-1.1zM125.9 80.1v1.5M125.9 83.2v11.3M138.3 96.4h-3.2l-14.7 8.7M68 115.9v22M77.5 107.3h7.7M77.5 115.9h7.1M79.1 100.9v3.2M79.1 119.1v3.2M86.2 115.9h1.6"/>
<path d="M86.8 107.3h1.6M87.4 116.9l.7-.3h3.6a1.08 1.08 0 0 1 1.1 1.1 1.08 1.08 0 0 1-1.1 1.1h-3.6a1.08 1.08 0 0 1-1-.7 1.08 1.08 0 0 1 .3-1.2zM87.4 113.3l.7-.3h3.6a1.08 1.08 0 0 1 1.1 1.1 1.08 1.08 0 0 1-1.1 1.1h-3.6a1.08 1.08 0 0 1-1-.7 1.08 1.08 0 0 1 .3-1.2zM87.4 109.7l.7-.3h3.6a1.08 1.08 0 0 1 1.1 1.1 1.08 1.08 0 0 1-1.1 1.1h-3.6a1.08 1.08 0 0 1-1-.7 1.08 1.08 0 0 1 .3-1.2zM87.4 106.2l.7-.4h3.6a1.08 1.08 0 0 1 1.1 1.1 1.08 1.08 0 0 1-1.1 1.1h-3.6a1.08 1.08 0 0 1-1-.7 1.08 1.08 0 0 1 .3-1.1zM87.4 102.6l.7-.4h3.6a1.08 1.08 0 0 1 1.1 1.1 1.08 1.08 0 0 1-1.1 1.1h-3.6a1.08 1.08 0 0 1-1-.7 1.08 1.08 0 0 1 .3-1.1zM89.4 115.9h7.1M90 107.3h7.7M123.4 116.9l.7-.3h3.6a1.08 1.08 0 0 1 1.1 1.1 1.08 1.08 0 0 1-1.1 1.1h-3.6a1.08 1.08 0 0 1-1-.7 1.08 1.08 0 0 1 .3-1.2zM123.4 113.3l.7-.3h3.6a1.08 1.08 0 0 1 1.1 1.1 1.08 1.08 0 0 1-1.1 1.1h-3.6a1.08 1.08 0 0 1-1-.7 1.08 1.08 0 0 1 .3-1.2zM123.4 109.7l.7-.3h3.6a1.08 1.08 0 0 1 1.1 1.1 1.08 1.08 0 0 1-1.1 1.1h-3.6a1.08 1.08 0 0 1-1-.7 1.08 1.08 0 0 1 .3-1.2zM123.4 106.2l.7-.4h3.6a1.08 1.08 0 0 1 1.1 1.1 1.08 1.08 0 0 1-1.1 1.1h-3.6a1.08 1.08 0 0 1-1-.7 1.08 1.08 0 0 1 .3-1.1z"/>
<path d="M123.4 102.6l.7-.4h3.6a1.08 1.08 0 0 1 1.1 1.1 1.08 1.08 0 0 1-1.1 1.1h-3.6a1.08 1.08 0 0 1-1-.7 1.08 1.08 0 0 1 .3-1.1zM129.3 116.6h14.6M129.3 115.2h14.6M142.3 119.8v3.2M145.5 108.8h-3.2v3.2M72 136.4h22.8M73.6 121.8v11.4M87.4 134.9l.7-.3h3.6a1.08 1.08 0 0 1 1.1 1.1 1.08 1.08 0 0 1-1.1 1.1h-3.6a1.08 1.08 0 0 1-1-.7 1.08 1.08 0 0 1 .3-1.2zM87.4 131.3l.7-.3h3.6a1.08 1.08 0 0 1 1.1 1.1 1.08 1.08 0 0 1-1.1 1.1h-3.6a1.08 1.08 0 0 1-1-.7 1.08 1.08 0 0 1 .3-1.2zM87.4 127.7l.7-.3h3.6a1.08 1.08 0 0 1 1.1 1.1 1.08 1.08 0 0 1-1.1 1.1h-3.6a1.08 1.08 0 0 1-1-.7 1.08 1.08 0 0 1 .3-1.2zM87.4 124.1l.7-.3h3.6a1.08 1.08 0 0 1 1.1 1.1 1.08 1.08 0 0 1-1.1 1.1h-3.6a1.08 1.08 0 0 1-1-.7 1.08 1.08 0 0 1 .3-1.2zM87.4 120.5l.7-.3h3.6a1.08 1.08 0 0 1 1.1 1.1 1.08 1.08 0 0 1-1.1 1.1h-3.6a1.08 1.08 0 0 1-1-.7 1.08 1.08 0 0 1 .3-1.2z"/>
<path d="M96.4 138.5a1.08 1.08 0 0 1 1.1-.2 1.08 1.08 0 0 1 .7 1v3.6a1.08 1.08 0 0 1-1.1 1.1 1.08 1.08 0 0 1-1-1.1v-3.6zM100 138.5a1.08 1.08 0 0 1 1.1-.2 1.08 1.08 0 0 1 .7 1v3.6a1.08 1.08 0 0 1-1.1 1.1 1.08 1.08 0 0 1-1-1.1v-3.6zM103.6 138.5a1.08 1.08 0 0 1 1.1-.2 1.08 1.08 0 0 1 .7 1v3.6a1.08 1.08 0 0 1-1.1 1.1 1.08 1.08 0 0 1-1-1.1v-3.6zM109 139.3a1.08 1.08 0 0 0-1.1-1.1 1.08 1.08 0 0 0-1.1 1.1v3.6a1.08 1.08 0 0 0 1.1 1.1 1.08 1.08 0 0 0 1.1-1.1M109 139.3v3.6M110.8 138.5a1.08 1.08 0 0 1 1.2-.2 1.08 1.08 0 0 1 .6 1v3.6a1.08 1.08 0 0 1-1.1 1.1 1.08 1.08 0 0 1-1-1.1v-3.6zM114.4 138.5a1.08 1.08 0 0 1 1.2-.2 1.08 1.08 0 0 1 .6 1v3.6a1.08 1.08 0 0 1-1.1 1.1 1.08 1.08 0 0 1-1-1.1v-3.6zM118 138.5a1.08 1.08 0 0 1 1.2-.2 1.08 1.08 0 0 1 .6 1v3.6a1.08 1.08 0 0 1-1.1 1.1 1.08 1.08 0 0 1-1-1.1v-3.6zM120.3 138.2h29.2M121.1 136.4h17.2M123.4 134.9l.7-.3h3.6a1.08 1.08 0 0 1 1.1 1.1 1.08 1.08 0 0 1-1.1 1.1h-3.6a1.08 1.08 0 0 1-1-.7 1.08 1.08 0 0 1 .3-1.2zM123.4 131.3l.7-.3h3.6a1.08 1.08 0 0 1 1.1 1.1 1.08 1.08 0 0 1-1.1 1.1h-3.6a1.08 1.08 0 0 1-1-.7 1.08 1.08 0 0 1 .3-1.2z"/>
<path d="M123.4 127.7l.7-.3h3.6a1.08 1.08 0 0 1 1.1 1.1 1.08 1.08 0 0 1-1.1 1.1h-3.6a1.08 1.08 0 0 1-1-.7 1.08 1.08 0 0 1 .3-1.2zM123.4 124.1l.7-.3h3.6a1.08 1.08 0 0 1 1.1 1.1 1.08 1.08 0 0 1-1.1 1.1h-3.6a1.08 1.08 0 0 1-1-.7 1.08 1.08 0 0 1 .3-1.2zM123.4 120.5l.7-.3h3.6a1.08 1.08 0 0 1 1.1 1.1 1.08 1.08 0 0 1-1.1 1.1h-3.6a1.08 1.08 0 0 1-1-.7 1.08 1.08 0 0 1 .3-1.2zM139.9 128.5h-3.1v4.7M147.9 131.9v3.1M66.4 141.1h5.1M73 141.1h1.6M76.2 141.1h9.5M82.8 149.9l-5.6 5.9h-2.8M87.3 141.1h1.6M90.5 141.1h5M90.7 155.3h3.7v4.3h-3.7z"/>
<path d="M94.4 157.5h3.2M100.7 142.7v5.8M100.7 150.1v1.6M100.7 153.3v5.8M104.3 142.7v5.8M104.3 150.1v1.6M104.3 153.3v5.8M107.5 157.5h3.2M111.3 151.9h3.2M117.7 144.5v9M119.8 144.5v9M120.3 144h29.2"/>
<path d="M123 151.9h3.2M136.8 141.4v3.2M147.9 147.2v3.1"/>
<circle cx="77.3" cy="93.1" r="1.82"/>
<circle cx="99.3" cy="98.6" r="1.19"/>
<circle cx="107.9" cy="98.6" r="1.19"/>
<circle cx="116.6" cy="98.6" r="1.19"/>
<circle cx="99.3" cy="107.3" r="1.19"/>
<circle cx="99.3" cy="115.9" r="1.19"/>
<circle cx="107.9" cy="107.3" r="1.19"/>
<circle cx="107.9" cy="115.9" r="1.19"/>
<circle cx="116.6" cy="115.9" r="1.19"/>
<circle cx="116.6" cy="107.3" r="1.19"/>
<circle cx="99.3" cy="133.2" r="1.19"/>
<circle cx="99.3" cy="124.5" r="1.19"/>
<circle cx="107.9" cy="124.5" r="1.19"/>
<circle cx="107.9" cy="133.2" r="1.19"/>
<circle cx="116.6" cy="133.2" r="1.19"/>
<circle cx="116.6" cy="124.5" r="1.19"/>
</g>
<g fill="none" stroke="#000" stroke-width=".36">
<path d="M56.4 179.2h103M56.4 175.3h103v50.5h-103zM111.8 175.3v50.5M127.7 179.2v3.9M143.6 179.2v3.9M56.4 183.1h103M56.4 190.8h103M56.4 186.9h103M56.4 194.7h103M56.4 198.6h103M102.7 183.1v42.7M127.7 186.9v38.9"/>
<path d="M143.6 186.9v38.9M56.4 202.5h103M56.4 206.4h103M56.4 218h103M56.4 210.3h103M56.4 214.2h103M56.4 221.9h103"/>
</g>
<g fill="#000">
<path d="M89.9 68.8l3.2-.6v1.1zM94.6 74.3l3.2-.5v1.1zM104.8 79.4l3.1 .5-3.1 .5zM118.1 73.8l3.2 .5-3.2 .6zM116.6 79.9l3.2-.5v1zM122.8 68.2l3.1 .6-3.1 .5zM68 90.7l.5 3.2h-1zM73.6 95.4l.5 3.2h-1.1zM76.3 94.6l1.9 .1zM76.4 91.5l2 .1zM76.4 94.7l1.7 .1zM76.4 94.7h1.8z"/>
<path d="M76.4 91.5h1.8zM76.6 91.4l1.6 .1zM76.6 94.8h1.3zM76.6 94.8h1.5zM76.6 91.4h1.5zM76.7 91.4h1.4zM76.7 94.8l1 .1zM76.7 94.8h1.2zM76.7 91.4h1.2zM76.9 91.3l1 .1zM76.9 94.9h.6zM76.9 94.9h.8z"/>
<path d="M76.9 91.3h.8zM77 91.3h.7zM77 94.9h.5zM77 91.3h.5zM83.5 84.3l.8 7.8h-.8zM83.5 84.3h7.8l-7 .7zM83.5 84.3l.8 .7v7.1zM84.3 85l7-.7v.7zM124.6 84.3h7.8l-7.8 .7zM124.6 85l7.8-.7-.8 .7zM131.6 85l.8 7.1h-.8zM131.6 85l.8-.7v7.8z"/>
<path d="M78.6 104.1h1.1l-.6 3.2zM79.1 115.9l.6 3.2h-1.1zM117.6 106.7l2.5-2.1 .5 .9zM142.3 116.6l.5 3.2h-1zM141.8 112h1l-.5 3.2zM67.5 137.9h1l-.5 3.2zM73 133.2h1.1l-.5 3.2zM131.6 139.7l.8 7.9-.8-.8zM131.6 139.7h.8v7.9zM136.2 133.2h1.1l-.5 3.2zM147.3 135h1.1l-.5 3.2zM82.4 149.5l2.6-1.9-1.8 2.7z"/>
<path d="M83.5 139.7l.8 7.1-.8 .8zM83.5 139.7h.8v7.1zM83.5 147.6l7.8-.8v.8zM84.3 146.8h7l-7.8 .8zM97.6 157l3.1 .5-3.1 .5zM104.3 157.5l3.2-.5v1zM114.5 151.4l3.2 .5-3.2 .5zM119.8 151.9l3.2-.5v1zM124.6 146.8h7l-7 .8zM124.6 147.6l7-.8 .8 .8zM136.8 138.2l.5 3.2h-1.1zM147.9 144l.5 3.2h-1.1z"/>
</g>
<g fill="none" stroke="#000" stroke-width=".2">
<path d="M26.1 50.9h163.7M26.2 50.8v9.7M189.7 50.8v9.7M26.1 60.4h163.7M75.5 92.9h3.6M75.5 93h3.6M75.5 93.2h3.6M75.5 93.4h3.6M75.5 92.7h3.6M75.5 93.5h3.6M75.5 93.7h3.6M75.5 92.5h3.6"/>
<path d="M75.6 92.4h3.4M75.6 93.9h3.4M75.7 94h3.2M75.7 92.2h3.2M75.8 92h3M75.8 94.2h3M75.9 94.3h2.8M75.9 91.9h2.8M76 94.4h2.6M76 91.8h2.6M76.1 91.7h2.4M76.1 94.5h2.4"/>
<path d="M76.3 94.6h2.1M76.3 91.6h2.1"/>
</g>
<text font-size="3.9" x="76.5" y="171.2">RECOMMENDED LAND PATTERN</text>
<g font-size="3.8">
<text x="26.4" y="43.5">38-Lead Very Thin Plastic Quad Flat, No Lead Package (SJB) - 5x7x1.0 mm Body [VQFN]</text>
<text x="26.4" y="48.1">With Stepped Wettable Flanks</text>
</g>
<g font-size="3.2">
<text x="28.4" y="54.7">Note:</text>
<text x="41.1" y="58.3">http://www.microchip.com/packaging</text>
<text x="41.1" y="54.7">For the most current package drawings, please see the Microchip Packaging Specification located at</text>
<text x="106.1" y="69.9">C1</text>
<text x="106.1" y="75.5">X2</text>
<text x="110" y="81">EV</text>
<text x="85.3" y="97.2">1</text>
<text x="85.3" y="101.9">2</text>
<text x="140" y="97.5">ØV</text>
<text x="76.9" y="112.7">EV</text>
<text x="147.1" y="110">G2</text>
<text x="66" y="114.1">C2</text>
<text x="71.7" y="120">Y2</text>
<text x="141.5" y="129.6">G1</text>
<text x="146.2" y="142.2">Y1</text>
<text x="127.9" y="153.1">X1</text>
<text x="51.7" y="156.9">SILK SCREEN</text>
<text x="91.4" y="158.6">E</text>
</g>
<g font-size="2.9">
<text x="104.3" y="178.3">Units</text>
<text x="126" y="178.3">MILLIMETERS</text>
<text x="89" y="182.2">Dimension Limits</text>
<text x="117.1" y="182.2">MIN</text>
<text x="132.3" y="182.2">NOM</text>
<text x="148.4" y="182.2">MAX</text>
<text x="57.3" y="189.9">Optional Center Pad Width</text>
<text x="57.3" y="186">Contact Pitch</text>
<text x="105.5" y="189.9">X2</text>
<text x="106.3" y="186">E</text>
<text x="129.5" y="186">0.50 BSC</text>
<text x="148.7" y="189.9">3.70</text>
<text x="57.3" y="193.8">Optional Center Pad Length</text>
<text x="57.3" y="197.7">Contact Pad Spacing</text>
<text x="105.4" y="197.7">C1</text>
<text x="105.5" y="193.8">Y2</text>
<text x="132.8" y="197.7">5.00</text>
<text x="148.7" y="193.8">5.70</text>
<text x="57.3" y="201.6">Contact Pad Spacing</text>
<text x="105.4" y="201.6">C2</text>
<text x="132.8" y="201.6">7.00</text>
<text x="57.3" y="209.4">Contact Pad Length (Xnn)</text>
<text x="57.3" y="205.5">Contact Pad Width (Xnn)</text>
<text x="105.5" y="209.4">Y1</text>
<text x="105.5" y="205.5">X1</text>
<text x="148.7" y="209.4">0.80</text>
<text x="148.7" y="205.5">0.30</text>
<text x="57.3" y="213.2">Contact Pad to Center Pad (Xnn)</text>
<text x="105.3" y="213.2">G1</text>
<text x="116.9" y="213.2">0.25</text>
<text x="57.3" y="217.1">Contact Pad to Contact Pad (Xnn)</text>
<text x="57.3" y="221">Thermal Via Diameter</text>
<text x="105.3" y="217.1">G2</text>
<text x="106.3" y="221">V</text>
<text x="116.9" y="217.1">0.20</text>
<text x="132.8" y="221">0.33</text>
<text x="57.3" y="224.9">Thermal Via Pitch</text>
<text x="105.3" y="224.9">EV</text>
<text x="132.8" y="224.9">1.20</text>
<text x="34" y="228.3">Notes:</text>
<text x="34" y="232.9">1. Dimensioning and tolerancing per ASME Y14.5M</text>
<text x="43.6" y="237">BSC: Basic Dimension. Theoretically exact value shown without tolerances.</text>
<text x="34" y="241">2. For best soldering results, thermal vias, if used, should be filled or tented to avoid solder loss during</text>
<text x="38.1" y="244.3">reflow process</text>
<text x="122.7" y="251.7">Microchip Technology Drawing C04-23411 Rev B</text>
<text x="26.6" y="261.3">© 2019 Microchip Technology Inc.</text>
</g>
</svg>
